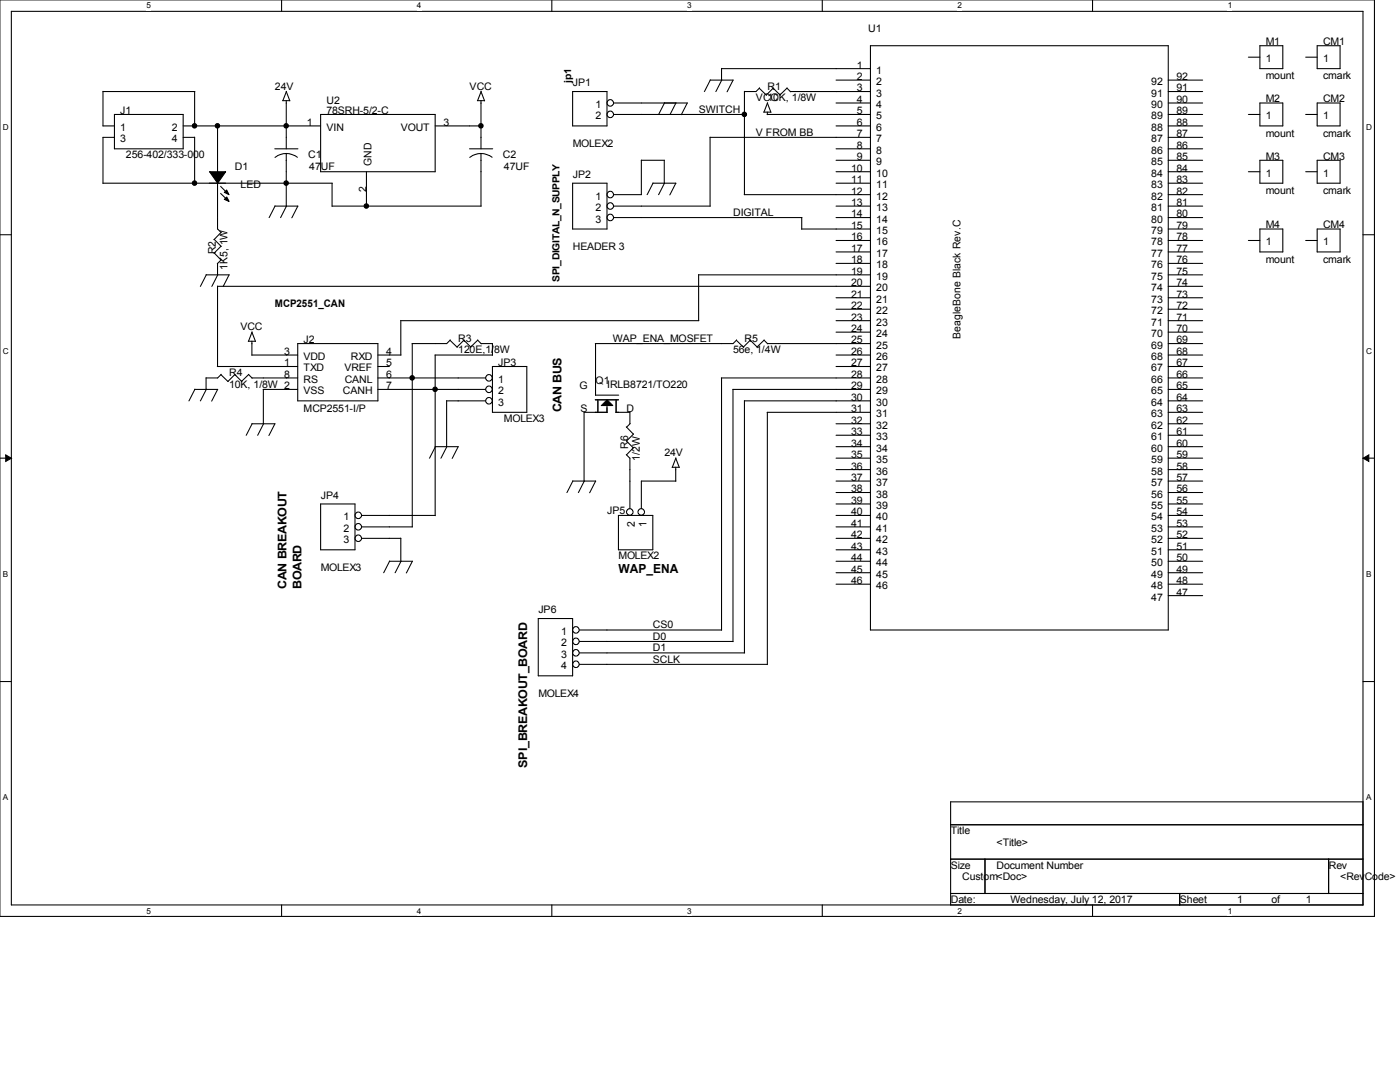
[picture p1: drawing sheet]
<svg xmlns="http://www.w3.org/2000/svg" width="279mm" height="216mm" viewBox="0 0 279 216" stroke-linecap="round" stroke-linejoin="round" font-family="sans-serif">
<path d="M-.1 -.1l274.5 .1-274.4 .1zM2.2 2.2h269.8l.1 .1-269.9 .1zM272 2.2h.1l-.1 178.5-.1-.1zM274.2 0h.2l-.1 183-.1-.1zM-.1 -.1l.2 .1-.1 183zM2.2 2.2h.2l-.1 178.5-.1-.1zM2.2 180.5h269.8l.1 .1-269.9 .1zM0 182.8h274.3l.1 .1-274.4 .1z" fill="#000"/>
<g fill="#fff">
<path d="M29.3 .3h.8v1.8h-.8z"/>
<path d="M29.3 180.8h.8v1.9h-.8z"/>
</g>
<path d="M56.1 0h.2l-.1 2.4-.1-.1zM56.2 180.5l.1 .1-.1 2.4-.1-.1z" fill="#000"/>
<g fill="#fff">
<path d="M83.2 .3h.9v1.8h-.9z"/>
<path d="M83.2 180.8h.9v1.9h-.9z"/>
</g>
<path d="M110 0h.2v2.4l-.2-.1zM110.1 180.5l.1 .1v2.4l-.2-.1z" fill="#000"/>
<g fill="#fff">
<path d="M137.1 .3h.9v1.8h-.9z"/>
<path d="M137.1 180.8h.9v1.9h-.9z"/>
</g>
<path d="M164 0h.2l-.1 2.4-.1-.1zM164.1 180.5l.1 .1-.1 2.4-.1-.1z" fill="#000"/>
<g fill="#fff">
<path d="M191.1 .3h.9v1.8h-.9z"/>
<path d="M191.1 180.8h.9v1.9h-.9z"/>
</g>
<path d="M217.9 0h.2v2.4l-.2-.1zM218 180.5l.1 .1v2.4l-.2-.1z" fill="#000"/>
<g fill="#fff">
<path d="M245 .3h.9v1.8h-.9z"/>
<path d="M245 180.8h.9v1.9h-.9z"/>
<path d="M.6 24.6h1.1v1.8h-1.1z"/>
<path d="M272.6 24.6h1.2v1.8h-1.2z"/>
<path d="M.6 69.1h1.1v1.9h-1.1z"/>
<path d="M272.6 69.1h1.2v1.9h-1.2z"/>
</g>
<path d="M0 46.7h2.3l.1 .2h-2.4zM271.9 46.8l2.4-.1 .1 .2h-2.4z" fill="#000"/>
<g fill="#fff">
<path d="M.6 113.7h1.1v1.8h-1.1z"/>
<path d="M272.6 113.7h1.1v1.8h-1.1z"/>
</g>
<path d="M0 91.3h2.3l.1 .1-2.4 .1zM271.9 91.4l2.4-.1 .1 .1-2.4 .1z" fill="#000"/>
<path d="M1.1 90.8l1.2 .6-1.2 .7zM272 91.4l1.2-.6v1.3z" fill="#000" stroke="#000" stroke-width=".2"/>
<g fill="#fff">
<path d="M.6 158.3h1.1v1.8h-1.1z"/>
<path d="M272.6 158.3h1.1v1.8h-1.1z"/>
</g>
<g fill="#000">
<path d="M20.4 18.2h18.5l.1 .1-18.5 .1zM38.8 18.2h.1v7.1l-.2-.1zM57 18.2h.2l.8 1.9-.1 .1zM95.9 18.2h.2l.7 1.9-.1 .1zM114.2 18.2h7v.1l-6.9 .1zM121.1 18.2h.1v7l-.2-.1zM141.7 15.9l.2 .1-1.4 2.4v-.2zM141.6 16l4.7-.1 .1 .1-4.7 .1zM144 15.9l.1 .1-1.3 2.4-.1-.2zM143.9 13.6h.2l-.1 2.5-.1-.1zM143.9 13.7l23-.1 .1 .1-23 .1zM146.2 15.9l.2 .1-1.3 2.4-.1-.1z"/>
<path d="M148.5 18.2h2.4l.1 .1-2.5 .1zM151.5 17.5h.2l-.1 .2-.8 .7-.1-.2zM151.5 17.5l1.6 1.5-.2 .1-1.4-1.4zM154.3 17.5h.1v.2l-1.5 1.4-.1-.2zM154.2 17.6l.2-.1 1.4 1.5-.1 .1zM155.5 18.9l1.6-1.5 .1 .1-1.5 1.6zM156.9 17.6l.2-.1 .8 .8-.2 .1zM157.6 18.2h2.4l.1 .1-2.4 .1zM159.9 18.2h7l.1 .1-7 .1zM166.8 13.7l6.9-.1 .1 .1-7 .1zM166.8 16l6.9-.1 .1 .1-7 .1zM166.8 18.2h6.9l.1 .1-7 .1z"/>
<path d="M173.6 9.1l59.6-.1 .1 .1-59.6 .1zM233.1 9l.2 .1-.1 116.7-.2-.1zM233.1 15.9h6.9l.1 .1-7 .1zM233.1 18.2h6.9l.1 .1-7 .1zM249 11.4l2.5-.1v.1l-2.4 .1zM251.3 9.1h.2v4.7l-.2-.1zM251.3 9.1l4.7-.1 .1 .1-4.7 .1zM251.4 13.6h4.6l.1 .1-4.7 .1zM256 9l.1 .1-.1 4.7-.1-.1zM260.5 11.4l2.4-.1 .1 .1-2.4 .1zM262.8 9.1h.2l-.1 4.7-.1-.1zM262.8 9.1l4.7-.1v.1l-4.7 .1z"/>
<path d="M262.8 13.6h4.7v.1l-4.7 .1zM267.4 9l.1 .1v4.7l-.2-.1zM20.4 18.2h.3l-.1 7-.2-.1zM20.4 25.1l2.5-.1v.1l-2.4 .1zM20.4 27.4l2.5-.1v.1l-2.4 .1zM20.4 36.5l18.5-.1 .1 .2-18.5 .1zM20.5 27.3l.2 .1-.1 9.3-.2-.1zM22.8 22.8h.1v7l-.2-.1zM22.7 22.8l13.9-.1 .1 .2h-13.9zM22.7 29.7l13.9-.1 .1 .1-13.9 .1zM36.5 22.7l.2 .1-.1 7-.2-.1zM38.8 27.3h.1v9.4l-.2-.1z"/>
<path d="M36.4 25.1l2.5-.1v.1l-2.4 .1zM36.4 27.4l2.5-.1v.1l-2.4 .1zM43.3 25.1h.2l-.1 4.7-.1-.1zM38.8 25h4.6l.1 .1-4.7 .1zM43.4 31.9l.1 .1-.1 2.4-.1-.1zM43.4 36.4l.1 .1-.1 4.8-.1-.1zM43.4 29.6l.1 .1-.1 2.4-.1-.1zM41.7 36.5l3.3-.1 .1 .2-3.4 .1zM43.9 37.2l.2-.1 1.5 1.6h-.2zM54.7 29.7l4.8-.1 .1 .1-4.8 .1zM57.1 18.2l.1-.1 .1 .1-.9 2-.1-.1zM57.1 31.9l.1 .1-.1 2.4-.1-.1z"/>
<path d="M57.1 25l.1 .1-.1 2.4-.1-.1zM57 25.1l7-.1 .1 .1-7 .1zM54.8 31.3a2.72 2.72 0 0 1 2.4-.7v.1l-1.8 .4-.5 .4h-.1zM43.3 25.1l13.8-.1 .1 .1-13.9 .1zM38.8 36.4h18.3l.1 .2-18.4 .1zM57 36.5l9.3-.1 .1 .2-9.3 .1zM57.1 20l.1 .1v.6l-.2-.1zM57.1 30.5l.1 .1v1.5l-.2-.1zM57.1 27.3l.1 .1v2.4l-.2-.1zM57.1 20.4l.1 .1v4.8l-.2-.1zM57.1 34.2h.1v2.5l-.2-.1zM57.1 36.4l.1 .1v4.8l-.2-.1z"/>
<path d="M56.3 20.1l1.5-.1 .1 .1-1.5 .1zM57 30.6a3 3 0 0 1 2.4 .8l-.1 .1-.5-.4v-.1v.2l-1.1-.5h-.6v-.2l.1 .2h-.2zM63.9 22.8h.2l-.1 11.6-.1-.1zM63.9 22.8l23-.1 .1 .2h-23zM66.3 36.4l.1 .1-.1 4.8-.1-.1zM63.9 34.2h23l.1 .1-23 .1zM86.8 22.7l.2 .1-.1 11.6-.2-.1zM93.6 29.7l4.7-.1 .1 .1-4.7 .1zM86.8 25.1l6.9-.1 .1 .1-7 .1zM93.6 25.1l2.5-.1v.1l-2.4 .1zM95.9 18.2l.2-.1v.1l-.8 2-.1-.1zM96 31.9l.1 .1-.1 2.4-.1-.1z"/>
<path d="M93.7 31.3a2.72 2.72 0 0 1 2.4-.7v.1l-1.8 .4-.5 .4h-.1zM96 20l.1 .1-.1 .6-.1-.1zM96 30.5l.1 .1-.1 1.5-.1-.1zM96 27.3l.1 .1-.1 2.4-.1-.1zM96 25l.1 .1-.1 2.5-.1-.1zM96 20.4l.1 .1-.1 4.8-.1-.1zM95.2 20.1l1.5-.1 .1 .1-1.6 .1zM95.8 30.6a3 3 0 0 1 2.5 .8l-.1 .1-.6-.4 .1-.1v.2l-1.1-.5h-.6v-.2l.1 .2h-.2zM114.2 18.2h.2l-.1 7-.1-.1zM114.2 36.5l7-.1v.2l-6.9 .1zM114.2 25.1l7-.1v.1l-6.9 .1zM121.1 36.4l.1 .1v9.3l-.2-.1z"/>
<path d="M127.9 31.9h.2l-.1 7h-.1zM122.5 20.4h5.5l.1 .2-5.6 .1zM122.5 22.7h5.5l.1 .2h-5.6zM122.5 38.7h5.5l.1 .2h-5.6zM127.9 20.5l7-.1 .1 .2-7 .1zM127.9 32l4.7-.1 .1 .1-4.7 .1zM130.3 36.4l.1 .2-1.3 2.3-.1-.1zM130.2 36.5l4.7-.1 .1 .2-4.7 .1zM132.5 20.4l.2 .2-1.3 2.3-.1-.1zM132.5 36.4l.2 .2-1.3 2.3-.1-.1zM132.5 20.5l4.7-.1 .1 .2-4.8 .1zM132.5 31.9l.2 .1-.1 4.7-.1-.1z"/>
<path d="M134.8 20.4l.2 .2-1.3 2.3-.1-.1zM134.8 36.4l.2 .2-1.4 2.4v-.1zM137.1 20.4l.1 .2-1.3 2.4-.1-.1zM141.6 27.4l25.3-.1 .1 .1-25.3 .1zM148.5 22.7l.2 .1-.1 16.1h-.1zM148.5 18.2h.2l-.1 4.7h-.1zM127.9 22.7h20.7l.1 .2h-20.8zM153.1 20.5l.1-.1 .1 .1-.9 2v-.1zM153.1 22.3l.1 .1v.6l-.2-.1zM153 20.5h.2l.8 1.9-.1 .1zM152.3 22.4l1.5-.1 .1 .1-1.5 .1zM166.8 20.5l6.9-.1 .1 .2-7 .1z"/>
<path d="M166.8 22.8l6.9-.1 .1 .2h-7zM166.8 25.1l6.9-.1 .1 .1-7 .1zM166.8 27.4l6.9-.1 .1 .1-7 .1zM166.8 29.7l6.9-.1 .1 .1-7 .1zM166.8 32l6.9-.1 .1 .1-7 .1zM166.8 34.2h6.9l.1 .1-7 .1zM166.8 36.5l6.9-.1 .1 .2-7 .1zM166.8 38.8l6.9-.1 .1 .2h-7zM148.5 38.7h18.4l.1 .2h-18.5zM153 22.8l13.9-.1 .1 .2h-13.9zM233.1 20.5l6.9-.1 .1 .2-7 .1zM233.1 22.8l6.9-.1 .1 .2h-7z"/>
<path d="M233.1 25.1l6.9-.1 .1 .1-7 .1zM233.1 27.3h6.9l.1 .1-7 .1zM233.1 29.6h6.9l.1 .1-7 .1zM233.1 31.9h6.9l.1 .1-7 .1zM233.1 34.2h6.9l.1 .1-7 .1zM233.1 36.5l6.9-.1 .1 .2-7 .1zM233.1 38.8l6.9-.1 .1 .2h-7zM249 22.8l2.5-.1v.2h-2.4zM249 34.2h2.5v.1l-2.4 .1zM251.3 20.5h.2v4.7l-.2-.1zM251.3 32h.2v4.7l-.2-.1zM251.3 20.5l4.7-.1 .1 .2-4.7 .1z"/>
<path d="M251.3 32l4.7-.1 .1 .1-4.7 .1zM251.4 25h4.6l.1 .1-4.7 .1zM251.4 36.4h4.6l.1 .2-4.7 .1zM256 20.4l.1 .1-.1 4.7-.1-.1zM256 31.9l.1 .1-.1 4.7-.1-.1zM260.5 22.8l2.4-.1 .1 .2h-2.4zM260.5 34.2h2.4l.1 .1-2.4 .1zM262.8 20.5h.2l-.1 4.7-.1-.1zM262.8 32h.2l-.1 4.7-.1-.1zM262.8 20.5l4.7-.1v.2l-4.7 .1zM262.8 32l4.7-.1v.1l-4.7 .1zM262.8 25h4.7v.1l-4.7 .1z"/>
<path d="M262.8 36.4h4.7v.2l-4.7 .1zM267.4 20.4l.1 .1v4.7l-.2-.1zM267.4 31.9l.1 .1v4.7l-.2-.1zM41.1 54.7l.2 .2-1.3 2.3-.1-.1zM41 54.8l4.8-.1v.2h-4.7zM43.4 54.7l.2 .2-1.4 2.3v-.1zM42.6 47.8l.2-.1 1.4 1.5-.1 .1zM42.6 50.5l.2-.1 1.4 1.5-.1 .1zM43.4 41l.1 .1-.1 2.4-.1-.1zM43.4 52.5h.1l-.1 2.4h-.1zM43.3 57.1l123.6-.1 .1 .2h-123.6zM43.3 45.7l.2-.1 .7 .8-.1 .1z"/>
<path d="M43.4 43.3l.1 .1-.1 2.4-.1-.1zM44 46.3l.2 .1-1.5 1.5-.1-.1zM42.6 50.5l1.5-1.5 .1 .1-1.4 1.5h-.1zM43.3 52.6l.8-.8 .1 .1-.7 .8zM43.9 38.6l.2-.1 1.5 1.5-.2 .1zM45.6 54.8l.2 .1-1.3 2.4-.1-.1zM54.8 41l.2 .1-1.3 2.4-.1-.1zM54.7 41.1l4.8-.1 .1 .1-4.8 .1zM57.1 41l.2 .1-1.3 2.4-.1-.1zM59.4 41.1l.1 .1-1.3 2.4-.1-.2zM66.2 41.1l7-.1 .1 .1-7 .1zM73.1 34.2h.1v7l-.2-.1z"/>
<path d="M73 41.1l23.1-.1v.1l-23 .1zM95.9 34.2h.2l-.1 7-.1-.1zM114.2 36.5h.2l-.1 9.3-.1-.1zM114.2 45.6h7v.1l-6.9 .1zM122.5 41h5.5l.1 .1-5.6 .1zM122.5 43.3h5.5l.1 .1-5.6 .1zM127.9 41.1l13.9-.1 .1 .1-13.9 .1zM127.9 43.4l32.2-.1v.1l-32.1 .1zM139.3 54.8l27.6-.1 .1 .2h-27.6zM141.6 27.3h.2l-.1 13.9-.1-.1zM159.9 45.7l7-.1 .1 .1-7 .1zM160 43.3l.1 .1-.1 2.4h-.1z"/>
<path d="M166.8 41.1l6.9-.1 .1 .1-7 .1zM166.8 43.4l6.9-.1 .1 .1-7 .1zM166.8 45.7l6.9-.1 .1 .1-7 .1zM166.8 48l6.9-.1 .1 .1-7 .1zM166.8 50.2h6.9l.1 .1-7 .1zM166.8 52.5h6.9l.1 .1-7 .1zM166.8 54.8l6.9-.1 .1 .2h-7zM166.8 57.1l6.9-.1 .1 .2h-7zM166.8 59.4l6.9-.1 .1 .1-7 .1zM233.1 41.1l6.9-.1 .1 .1-7 .1zM233.1 43.3h6.9l.1 .1-7 .1zM233.1 45.6h6.9l.1 .1-7 .1z"/>
<path d="M233.1 47.9h6.9l.1 .1-7 .1zM233.1 50.2h6.9l.1 .1-7 .1zM233.1 52.5h6.9l.1 .1-7 .1zM233.1 54.8l6.9-.1 .1 .2h-7zM233.1 57.1l6.9-.1 .1 .1-7 .1zM233.1 59.4l6.9-.1 .1 .1-7 .1zM249 48l2.5-.1v.1l-2.4 .1zM251.3 45.7h.2v4.7l-.2-.1zM251.3 45.7l4.7-.1 .1 .1-4.7 .1zM251.4 50.2h4.6l.1 .1-4.7 .1zM256 45.6l.1 .1-.1 4.7-.1-.1zM260.5 48l2.4-.1 .1 .1-2.4 .1z"/>
<path d="M262.8 45.7h.2l-.1 4.7-.1-.1zM262.8 45.7l4.7-.1v.1l-4.7 .1zM262.8 50.2h4.7v.1l-4.7 .1zM267.4 45.6l.1 .1v4.7l-.2-.1zM38.8 77.6l.2 .1-1.3 2.4-.1-.1zM38.7 77.7l4.8-.1 .1 .1-4.8 .1zM41.1 77.6l.2 .1-1.3 2.4-.1-.1zM41.1 75.3l.1 .1-.1 2.4-.1-.1zM41 75.4l2.4-.1 .1 .1-2.4 .1zM43.3 57l.2 .1-.1 16.1h-.1zM44.1 74.6l.1 .1v.1l-.8 .7-.1-.1zM43.3 77.6l.2 .2-1.3 2.3-.1-.1z"/>
<path d="M44 74.7l1.6 1.5h-.1l-1.5-1.4zM46.8 74.6l.2 .1-.1 .1-1.4 1.4-.1-.1zM46.7 74.7h.2l1.4 1.5h-.1zM48.1 76.1l1.5-1.5 .1 .1-1.4 1.5zM50.2 66.2l.1-.1 .1 .2-.8 1.9-.1-.1zM49.5 74.7h.2l.7 .8-.1 .1zM50.2 70.8l7-.1 .1 .2-7.1 .1zM50.2 68l.2 .1-.1 .6-.1-.1zM50.2 66.3h.2l.7 1.8-.1 .1zM50.2 68.5h.2l-.1 2.5-.1-.1zM49.4 68.1l1.6-.1 .1 .1-1.6 .1zM50.2 75.4l2.4-.1 .1 .1-2.5 .1z"/>
<path d="M52.5 75.4l4.7-.1 .1 .1-4.8 .1zM52.5 77.6l.2 .1-.1 7-.1-.1zM57 70.8l2.4-.1 .1 .2-2.4 .1zM57 73.1l2.4-.1 .1 .2h-2.4zM57 75.4l2.4-.1 .1 .1-2.4 .1zM57 77.7l2.4-.1 .1 .1-2.4 .1zM43.3 73.1l13.8-.1 .1 .2h-13.9zM52.5 77.6h4.6l.1 .1-4.7 .1zM59.3 68.5h16.1l.1 .1-16.1 .1zM75.4 68.5h.1l-.1 11.6-.1-.1zM75.3 70.8l2.4-.1 .1 .2-2.4 .1zM75.3 73.1l2.4-.1 .1 .2h-2.4z"/>
<path d="M75.3 75.4l2.4-.1 .1 .1-2.4 .1zM75.3 77.7l2.4-.1 .1 .1-2.4 .1zM77.6 75.4l4.7-.1 .1 .1-4.7 .1zM77.6 77.7l9.3-.1 .1 .1-9.3 .1zM77.6 70.8l2.5-.1v.2l-2.4 .1zM79.9 63.9h.2l-.1 7.1-.1-.1zM79.9 64l59.6-.1 .1 .1-59.6 .1zM82.2 75.4l9.3-.1 .1 .1-9.3 .1zM82.3 68.5h.1l-.1 7.1-.1-.1zM86.7 68.5h2.5v.1l-2.4 .1zM82.2 68.5h4.7l.1 .1-4.8 .1zM86.7 77.7l4.8-.1 .1 .1-4.8 .1z"/>
<path d="M86.8 70.7l.2 .1-.1 7.1-.2-.1zM86.8 77.6l.2 .1-.1 25.3-.2-.1zM89.8 67.8h.2l-.1 .1-.8 .8-.1-.2zM89 80l2.5-.1 .1 .1-2.5 .1zM89.7 67.8l1.7 1.5-.2 .1-1.5-1.4zM92.5 67.8h.2v.1l-1.5 1.4-.1-.1zM91.3 75.4l5.6-.1 .1 .1-5.6 .1zM91.3 77.7l5.6-.1 .1 .1-5.6 .1zM91.3 80l5.6-.1 .1 .1-5.6 .1zM92.5 67.9l.2-.1 1.4 1.5-.2 .1zM93.8 69.2l1.5-1.5 .2 .1-1.5 1.5zM95.2 67.9l.2-.1 .7 .8-.1 .1z"/>
<path d="M98.2 73.1l7-.1v.2h-6.9zM95.9 68.5h2.4l.1 .1-2.4 .1zM86.7 70.8l11.6-.1 .1 .2-11.6 .1zM98.3 68.5h.1l-.1 2.5-.1-.1zM105.1 73l.1 .1v9.3l-.2-.1zM118.7 78.8l4.8-.1 .1 .2-4.8 .1zM118.8 77.6l.2 .1-.1 1.3-.2-.1zM118.8 75.3l.2 .1-.1 2.4-.2-.1zM118.8 68.5h.2l-.1 7.1-.2-.1zM119.3 79.7l.1 .1-.1 2.6-.1-.1zM118.8 79.7h4.6l.1 .1-4.7 .1zM139.4 54.7l.1 .1-.1 9.3-.1-.1z"/>
<path d="M143.9 68.5h2.4l.1 .1-2.4 .1zM118.7 68.5h25.3l.1 .1-25.3 .1zM144 75.3l.1 .1-.1 50.5-.1-.1zM146.9 67.8h.2v.1l-.8 .8-.1-.2zM146.3 77.6l.1 .1-.1 50.4h-.1zM146.9 67.8l1.6 1.5-.2 .1-1.4-1.4zM149.7 67.8h.2l-.1 .1-1.5 1.4v-.1zM148.5 80l18.4-.1 .1 .1-18.5 .1zM149.6 67.9l.2-.1 1.4 1.5-.1 .1zM151 69.2l1.5-1.5 .1 .1-1.5 1.5zM152.4 67.9l.2-.1 .7 .8-.1 .1zM153 68.5h2.4l.1 .1-2.4 .1z"/>
<path d="M155.3 68.5h11.6l.1 .1-11.6 .1zM166.8 61.7l6.9-.1 .1 .1-7 .1zM166.8 64l6.9-.1 .1 .1-7 .1zM166.8 66.3l6.9-.1 .1 .1-7 .1zM166.8 68.5h6.9l.1 .1-7 .1zM166.8 70.8l6.9-.1 .1 .2-7 .1zM166.8 73.1l6.9-.1 .1 .2h-7zM166.8 75.4l6.9-.1 .1 .1-7 .1zM166.8 77.7l6.9-.1 .1 .1-7 .1zM166.8 80l6.9-.1 .1 .1-7 .1zM143.9 75.4l23-.1 .1 .1-23.1 .1zM146.2 77.6h20.7l.1 .1-20.8 .1z"/>
<path d="M233.1 61.6h6.9l.1 .1-7 .1zM233.1 63.9h6.9l.1 .1-7 .1zM233.1 66.2h6.9l.1 .1-7 .1zM233.1 68.5h6.9l.1 .1-7 .1zM233.1 70.8l6.9-.1 .1 .2-7 .1zM233.1 73.1l6.9-.1 .1 .2h-7zM233.1 75.4l6.9-.1 .1 .1-7 .1zM233.1 77.6h6.9l.1 .1-7 .1zM50.2 84.5l.2 .1-1.3 2.4-.1-.2zM50.2 84.5h4.7l.1 .1-4.8 .1zM52.5 84.5l.2 .1-1.3 2.4-.1-.2zM54.8 84.5l.1 .1-1.3 2.4v-.1z"/>
<path d="M59.3 68.5h.2l-.1 11.6-.1-.1zM59.3 80l16.1-.1 .1 .1-16.1 .1zM86.8 89l.2 .2-1.3 2.3-.1-.1zM86.7 89.1l4.8-.1 .1 .2h-4.8zM89.1 89l.2 .2-1.3 2.3-.1-.1zM89.1 79.9h.1v9.3h-.2zM91.4 89.1l.1 .1-1.3 2.4-.1-.2zM98.2 73.1h.2l-.1 9.3-.1-.1zM98.2 82.2h7v.1l-6.9 .1zM114.3 95.9l.1 .1-1.3 2.4-.1-.1zM114.2 96l4.7-.1 .1 .1-4.7 .1zM116.5 95.9l.2 .1-1.3 2.4-.1-.1z"/>
<path d="M116.5 82.3l2.4-.1 .1 .1-2.5 .1zM116.5 82.2l.2 .1-.1 13.8h-.1zM118.8 95.9l.2 .2-1.4 2.3v-.1zM119.3 79.9l.1 .1-.1 2.2-.1-.1zM118.7 82.2h2.5v.1l-2.4 .1zM121.1 81.2l.1 .1v1.1l-.2-.1zM121.1 80.8l.1 .1v1.5l-.2-.1zM122.9 79.9h.2l-.1 2.5-.1-.1zM122.9 79.7h.2l-.1 2.7-.1-.1zM122.8 82.3l.6-.1 .1 .1-.6 .1zM126.4 89.2l.1 .2-1.5 1.4-.1-.1zM126.4 86.5l.1 .1v.1l-1.5 1.4-.1-.1z"/>
<path d="M125.7 84.5h.2l-.1 .1-.8 .7-.1-.1zM125.7 91.3l.1 .1-.1 2.4-.1-.1zM124.9 90.7l.1-.1 .8 .8-.2 .1zM123.3 82.3l2.4-.1 .1 .1-2.4 .1zM125.7 82.2l.1 .1-.1 2.4-.1-.1zM125.7 95.9l.1 .1-.1 5.6-.1-.1zM125.7 93.6l.1 .1-.1 2.4h-.1zM124.9 87.9l.1-.1 1.5 1.6-.2 .1zM124.9 85.2l.2-.1 1.4 1.6h-.1zM127.9 96l7-.1 .1 .1-7 .1zM128 95.9l.1 .1-.1 5.6-.1-.1zM134.8 91.4l.1-.1 .1 .1-.8 1.9-.1-.1z"/>
<path d="M134.8 93.1l.2 .1-.1 .7-.2-.1zM134.7 91.4h.3l.7 1.9-.1 .1zM134.8 93.6l.2 .1-.1 2.4h-.2zM134 93.2l1.6-.1v.2h-1.5zM153.1 82.2l.1 .1v50.4l-.2-.1zM166.8 82.3l6.9-.1 .1 .1-7 .1zM166.8 84.5h6.9l.1 .1-7 .1zM166.8 86.8l6.9-.1 .1 .2-7 .1zM166.8 89.1l6.9-.1 .1 .2h-7zM166.8 91.4l6.9-.1 .1 .1-7 .1zM166.8 93.7l6.9-.1 .1 .1-7 .1zM166.8 96l6.9-.1 .1 .1-7 .1z"/>
<path d="M166.8 98.3l6.9-.1 .1 .1-7 .1zM153 82.2h13.9l.1 .1-13.9 .1zM233.1 79.9h6.9l.1 .1-7 .1zM233.1 82.2h6.9l.1 .1-7 .1zM233.1 84.5h6.9l.1 .1-7 .1zM233.1 86.8l6.9-.1 .1 .2-7 .1zM233.1 89.1l6.9-.1 .1 .2h-7zM233.1 91.4l6.9-.1 .1 .1-7 .1zM233.1 93.6h6.9l.1 .1-7 .1zM233.1 95.9h6.9l.1 .1-7 .1zM233.1 98.2h6.9l.1 .1-7 .1zM63.9 100.5h.2l-.1 9.3-.1-.1z"/>
<path d="M63.9 100.5h7l.1 .1-7 .1zM63.9 109.6h7l.1 .1-7 .1zM70.8 100.5h.2l-.1 9.3-.2-.1zM77.7 111.9l.2 .1-1.4 2.4v-.1zM77.6 112l4.7-.1 .1 .1-4.7 .1zM72.2 102.7h5.5l.1 .2-5.6 .1zM72.2 105h5.5l.1 .2h-5.6zM72.2 107.3h5.5l.1 .1-5.6 .1zM77.6 105.1l4.7-.1 .1 .2h-4.7zM80 111.9l.1 .1-1.3 2.4-.1-.1zM79.9 107.4h.2l-.1 4.7-.1-.1zM77.6 107.4l2.4-.1 .1 .1-2.5 .1z"/>
<path d="M82.2 75.4h.2l-.1 29.8h-.1zM82.2 111.9l.2 .2-1.3 2.3-.1-.1zM77.6 102.8l9.3-.1 .1 .2-9.4 .1zM123.4 102.8h.1l-.1 7-.1-.1zM123.3 102.8l7-.1 .1 .2-7 .1zM123.4 109.6h6.9l.1 .1-7 .1zM130.3 102.7l.1 .1-.1 7-.1-.1zM166.8 100.5h6.9l.1 .1-7 .1zM166.8 102.8l6.9-.1 .1 .2-7 .1zM166.8 105.1l6.9-.1 .1 .2h-7zM166.8 107.4l6.9-.1 .1 .1-7 .1zM166.8 109.7l6.9-.1 .1 .1-7 .1z"/>
<path d="M166.8 112l6.9-.1 .1 .1-7 .1zM166.8 114.3l6.9-.1 .1 .1-7 .1zM166.8 116.5h6.9l.1 .1-7 .1zM233.1 100.5h6.9l.1 .1-7 .1zM233.1 102.8l6.9-.1 .1 .2-7 .1zM233.1 105.1l6.9-.1 .1 .2h-7zM233.1 107.4l6.9-.1 .1 .1-7 .1zM233.1 109.6h6.9l.1 .1-7 .1zM233.1 111.9h6.9l.1 .1-7 .1zM233.1 114.2h6.9l.1 .1-7 .1zM233.1 116.5h6.9l.1 .1-7 .1zM233.1 118.8l6.9-.1 .1 .2-7 .1z"/>
<path d="M0 135.9h2.3l.1 .1-2.4 .1zM107.3 123.4h.2l-.1 11.6-.1-.1zM107.3 123.4l7-.1 .1 .1-7 .1zM107.4 134.8l6.9-.1 .1 .2-7 .1zM114.3 123.3l.1 .1-.1 11.6-.1-.1zM115.6 125.6h5.6v.1l-5.6 .1zM115.6 127.9h5.6v.1l-5.6 .1zM115.6 130.2h5.6v.1l-5.6 .1zM115.6 132.5h5.6v.1l-5.6 .1zM121 130.3l27.6-.1 .1 .1-27.6 .1zM121 125.6h23l.1 .1-23 .1zM121 128l25.3-.1 .1 .1-25.3 .1z"/>
<path d="M148.5 79.9h.2l-.1 50.5-.1-.1zM121 132.5h32.2v.1l-32.1 .1zM173.6 9.1h.2l-.1 116.7-.1-.1zM173.7 125.6h59.5l.1 .1-59.6 .1zM271.9 136l2.4-.1 .1 .1-2.4 .1zM189.6 160l82.4-.1 .1 .1-82.4 .1zM189.6 160h.2l-.1 4.7-.1-.1zM189.7 164.5h.1l-.1 7-.1-.1zM189.7 171.4h.1l-.1 7-.1-.1zM189.6 164.5h82.4l.1 .1-82.4 .1zM189.6 171.4l7-.1 .1 .1-7 .1zM189.6 178.3l45.9-.1v.1l-45.8 .1z"/>
<path d="M196.5 171.4h.2l-.1 7-.1-.1zM189.7 178.2h6.9l.1 .1-7 .1zM196.5 171.4l68.7-.1 .1 .1-68.7 .1zM196.6 171.3l.1 .1-.1 7-.1-.1zM235.3 178.3l36.7-.1 .1 .1-36.7 .1zM235.4 178.2l.1 .1v2.4l-.2-.1zM265.1 171.4h.2l-.1 7-.2-.1zM196.6 178.2h68.6l.1 .1-68.7 .1zM265 171.4l7-.1 .1 .1-7 .1zM265.1 171.3l.2 .1-.1 7-.2-.1zM189.7 164.5h82.3l.1 .1-82.4 .1zM189.7 171.4l82.3-.1 .1 .1-82.4 .1z"/>
<path d="M265.1 178.2h6.9l.1 .1-7 .1zM272 159.9l.1 .1-.1 4.7-.1-.1zM272 164.5h.1l-.1 7-.1-.1zM272 171.3l.1 .1-.1 7-.1-.1zM272 178.2l.1 .1-.1 2.4-.1-.1zM189.7 178.2l.1 .1-.1 2.4-.1-.1zM189.6 180.6l45.9-.1v.1l-45.8 .1zM235.4 180.5h36.6l.1 .1-36.7 .1z"/>
<path d="M38.3 25.1a.55 .55 0 0 0 1.1 0 .55 .55 0 0 0-1.1 0zM38.4 24.9l.3-.2v.1h.3v-.1l.2 .2h-.1v.4h.1l-.2 .2v-.1h-.3v.1l-.3-.2h.1v-.4z"/>
<path d="M38.3 36.5a.55 .55 0 0 0 1.1 0 .55 .55 0 0 0-1.1 0zM38.4 36.4l.3-.3v.1h.3v-.1l.2 .3h-.1v.3h.1l-.2 .3v-.2h-.3v.2l-.3-.3h.1v-.3z"/>
<path d="M41.9 34.2l-.1 .2 3.2-.1v-.1l-1.7 2.3 .1 .1 .1-.1zM41.7 34.2l1.7 2.5 1.7-2.4-.1-.1z"/>
<path d="M42.9 25.1a.55 .55 0 0 0 1 0 .55 .55 0 0 0-1 0zM43 24.9l.2-.2v.1h.4v-.1l.2 .2h-.1v.4h.1l-.2 .2v-.1h-.4v.1l-.2-.2h.1v-.4z"/>
<path d="M45.1 37.9l.5 1h.1v-.2l-.9-.4v.2l.5-.5zM45.2 37.8l-.5 .6 1 .5 .1-.1-.5-.9z"/>
<path d="M56.6 25.1a.55 .55 0 0 0 1.1 0 .55 .55 0 0 0-1.1 0zM56.7 24.9l.2-.2v.1h.4v-.1l.2 .2h-.1v.4h.1l-.2 .2v-.1h-.4v.1l-.2-.2h.1v-.4z"/>
<path d="M56.6 36.5a.55 .55 0 0 0 1.1 0 .55 .55 0 0 0-1.1 0zM56.7 36.4l.2-.3v.1h.4v-.1l.2 .3h-.1v.3h.1l-.2 .3v-.2h-.4v.2l-.2-.3h.1v-.3z"/>
<path d="M95.4 25.1a.55 .55 0 0 0 1.1 0 .55 .55 0 0 0-1.1 0zM95.5 24.9l.3-.2v.1h.4l-.1-.1 .3 .2h-.1v.4h.1l-.3 .2 .1-.1h-.4v.1l-.3-.2h.2v-.4z"/>
<path d="M121 20.5a.8 .8 0 0 0 1.6 0 .8 .8 0 0 0-1.6 0zM121.3 20.1l.1 .1 .1-.3 .8 .2v.3l.1-.1-.1 .7-.1-.1-.2 .2-.7-.1 .1-.1-.2-.1z"/>
<path d="M121 22.8a.8 .8 0 0 0 1.6 0 .8 .8 0 0 0-1.6 0zM121.3 22.4h.1l.1-.2 .8 .2v.2h.1l-.1 .7-.1-.1-.2 .2-.7-.1 .1-.1-.2-.1z"/>
<path d="M121 38.8a.8 .8 0 0 0 1.6 0 .8 .8 0 0 0-1.6 0zM121.3 38.4h.1l.1-.2 .8 .2v.3l.1-.1-.1 .7-.1-.1-.2 .2-.7-.1 .1-.1-.2-.1z"/>
<path d="M148 22.8a.55 .55 0 0 0 1.1 0 .55 .55 0 0 0-1.1 0zM148.1 22.6l.3-.2v.1h.4l-.1-.1 .3 .2h-.2v.4h.2l-.3 .2 .1-.1h-.4v.1l-.3-.2h.2v-.4z"/>
<path d="M44.8 39.7v.2l.5-.6 .4 .9v-.1zM45.2 39.2l-.5 .6 1 .5 .1-.2-.5-.9z"/>
<path d="M72.6 41.1a.55 .55 0 0 0 1.1 0 .55 .55 0 0 0-1.1 0zM72.7 40.9l.2-.2v.1h.4v-.1l.2 .2h-.1v.4h.1l-.2 .2v-.1h-.4v.1l-.2-.2h.1v-.4z"/>
<path d="M121 41.1a.8 .8 0 0 0 1.6 0 .8 .8 0 0 0-1.6 0zM121.3 40.6l.1 .1 .1-.2 .8 .1v.3h.1l-.1 .7-.1-.1-.2 .2-.7-.1 .1-.1-.2-.1z"/>
<path d="M121 43.4a.8 .8 0 0 0 1.6 0 .8 .8 0 0 0-1.6 0zM121.3 42.9l.1 .1 .1-.2 .8 .1v.3l.1-.1-.1 .8-.1-.1-.2 .2-.7-.1 .1-.1-.2-.2z"/>
<path d="M81.7 75.4a.55 .55 0 0 0 1.1 0 .55 .55 0 0 0-1.1 0zM81.8 75.2l.3-.2v.1h.4l-.1-.1 .3 .2h-.1v.4h.1l-.3 .2 .1-.1h-.4v.1l-.3-.2h.2v-.4z"/>
<path d="M86.3 77.7a.55 .55 0 0 0 1.1 0 .55 .55 0 0 0-1.1 0zM86.4 77.5l.3-.2v.1h.3v-.1l.2 .2h-.1v.4h.1l-.2 .2v-.1h-.3v.1l-.3-.2h.1v-.4z"/>
<path d="M96.8 75.4a.76 .76 0 0 0 1.5 0 .76 .76 0 0 0-1.5 0zM97.1 74.9l.1 .1 .1-.2 .7 .1 .1 .3 .1-.1-.2 .8v-.1l-.2 .2-.7-.1 .1-.1-.2-.2z"/>
<path d="M96.8 77.7a.76 .76 0 0 0 1.5 0 .76 .76 0 0 0-1.5 0zM97.1 77.2l.1 .1 .1-.2 .7 .1 .1 .3 .1-.1-.2 .7-.2 .2-.7-.2h.1l-.2-.2z"/>
<path d="M96.8 80a.76 .76 0 0 0 1.5 0 .76 .76 0 0 0-1.5 0zM97.1 79.5l.1 .1 .1-.2 .7 .1 .1 .3 .1-.1-.2 .7v-.1l-.2 .3-.7-.2 .1-.1-.2-.1z"/>
<path d="M120 80.8l.1 .2 1.1-1.2 1.1 1.1v-.1zM119.9 80.9l.1 .1 2.4-.1-1.2-1.2z"/>
<path d="M70.7 102.8a.8 .8 0 0 0 1.6 0 .8 .8 0 0 0-1.6 0zM71 102.4h.1l.1-.2 .8 .2v.3l.1-.1-.1 .7-.1-.1-.1 .2-.8-.1 .1-.1-.2-.1z"/>
<path d="M70.7 105.1a.8 .8 0 0 0 1.6 0 .8 .8 0 0 0-1.6 0zM71 104.6l.1 .1 .1-.2 .8 .1v.3h.1l-.1 .7-.1-.1-.1 .2-.8-.1 .1-.1-.2-.1z"/>
<path d="M70.7 107.4a.8 .8 0 0 0 1.6 0 .8 .8 0 0 0-1.6 0zM71 106.9l.1 .1 .1-.2 .8 .1v.3l.1-.1-.1 .8-.1-.1-.1 .2-.8-.1 .1-.1-.2-.1z"/>
<path d="M124.9 102.2a.8 .8 0 0 0 1.6 0 .8 .8 0 0 0-1.6 0zM125.2 101.7l.1 .1 .1-.2 .8 .1v.3l.1-.1-.1 .7-.1-.1-.2 .2-.7-.1 .1-.1-.2-.1z"/>
<path d="M127.2 102.2a.76 .76 0 0 0 1.5 0 .76 .76 0 0 0-1.5 0zM127.5 101.7l.1 .1 .1-.2 .7 .1 .1 .3 .1-.1-.2 .7v-.1l-.2 .2-.7-.1 .1-.1-.2-.1z"/>
<path d="M114.2 125.7a.76 .76 0 0 0 1.5 0 .76 .76 0 0 0-1.5 0zM114.5 125.2l.1 .1 .1-.2 .7 .1v.3l.1-.1-.1 .8-.1-.1-.1 .2-.7-.1 .1-.1-.3-.2z"/>
<path d="M114.2 128a.76 .76 0 0 0 1.5 0 .76 .76 0 0 0-1.5 0zM114.5 127.5l.1 .1 .1-.2 .7 .1v.3l.1-.1-.1 .7h-.1l-.1 .2-.7-.2h.1l-.3-.2z"/>
<path d="M114.2 130.3a.76 .76 0 0 0 1.5 0 .76 .76 0 0 0-1.5 0zM114.5 129.8l.1 .1 .1-.2 .7 .1v.3l.1-.1-.1 .7-.1-.1-.1 .3-.7-.2 .1-.1-.3-.1z"/>
<path d="M114.2 132.6a.76 .76 0 0 0 1.5 0 .76 .76 0 0 0-1.5 0zM114.5 132.1l.1 .1 .1-.2 .7 .1v.3l.1-.1-.1 .7-.1-.1-.1 .2-.7-.1 .1-.1-.3-.1z"/>
</g>
<g fill="#000">
<path d="M121.2 79.8l1.1 1.1h-2.3z"/>
<path d="M41.8 34.3h3.2l-1.6 2.3z" fill-rule="evenodd"/>
<path d="M45.3 39.3l.4 .9-.9-.4z" fill-rule="evenodd"/>
<path d="M45.3 37.9l.4 1-.9-.5z" fill-rule="evenodd"/>
<circle cx="38.8" cy="25.1" r=".45"/>
<circle cx="38.8" cy="36.5" r=".45"/>
<circle cx="43.4" cy="25.1" r=".45"/>
<circle cx="57.1" cy="36.5" r=".45"/>
<circle cx="57.1" cy="25.1" r=".45"/>
<circle cx="96" cy="25.1" r=".45"/>
<circle cx="148.6" cy="22.8" r=".45"/>
<circle cx="73.1" cy="41.1" r=".45"/>
<circle cx="82.3" cy="75.4" r=".45"/>
<circle cx="86.8" cy="77.7" r=".45"/>
</g>
<text font-size="2.5" x="123.4" y="114.3">WAP_ENA</text>
<g font-size="2.4">
<text x="112.1" y="82.3" transform="rotate(-90 112.1 82.3)">CAN BUS</text>
<text x="57.2" y="117.5" transform="rotate(-90 57.2 117.5)">CAN BREAKOUT</text>
<text x="60.2" y="117.5" transform="rotate(-90 60.2 117.5)">BOARD</text>
<text x="105.2" y="153.2" transform="rotate(-90 105.2 153.2)">SPI_BREAKOUT_BOARD</text>
</g>
<g font-size="2.1">
<text x="173.3" y="6.5">U1</text>
<text x="252.6" y="9">M1</text>
<text x="264" y="9">CM1</text>
<text x="54.9" y="17.9">24V</text>
<text x="93.7" y="17.9">VCC</text>
<text x="114.3" y="17.2">JP1</text>
<text x="153.2" y="17.9">R1</text>
<text x="171" y="13.7">1</text>
<text x="171" y="16">2</text>
<text x="174.9" y="14.7">1</text>
<text x="174.9" y="17">2</text>
<text x="229.7" y="17">92</text>
<text x="234.8" y="16">92</text>
<text x="252.6" y="15.8">mount</text>
<text x="252.6" y="12.4">1</text>
<text x="264" y="15.8">cmark</text>
<text x="264" y="12.4">1</text>
<text x="24" y="22.7">J1</text>
<text x="65.2" y="20.7">U2</text>
<text x="65.2" y="22.7">78SRH-5/2-C</text>
<text x="118.9" y="21.5">1</text>
<text x="118.9" y="23.8">2</text>
<text x="139.4" y="22.5">SWITCH</text>
<text x="150.9" y="20.2">VCC</text>
<text x="153.2" y="20.2">10K, 1/8W</text>
<text x="171" y="18.2">3</text>
<text x="171" y="20.5">4</text>
<text x="171" y="22.8">5</text>
<text x="174.9" y="19.3">3</text>
<text x="174.9" y="21.5">4</text>
<text x="174.9" y="23.8">5</text>
<text x="229.7" y="19.3">91</text>
<text x="229.7" y="21.5">90</text>
<text x="229.7" y="23.8">89</text>
<text x="234.8" y="18.2">91</text>
<text x="234.8" y="20.5">90</text>
<text x="234.8" y="22.8">89</text>
<text x="252.6" y="20.4">M2</text>
<text x="252.6" y="23.8">1</text>
<text x="264" y="20.4">CM2</text>
<text x="264" y="23.8">1</text>
<text x="24" y="26.1">1</text>
<text x="24" y="28.4">3</text>
<text x="34.3" y="26.1">2</text>
<text x="34.3" y="28.4">4</text>
<text x="61.3" y="25.1">1</text>
<text x="65.2" y="26.1">VIN</text>
<text x="80" y="26.1">VOUT</text>
<text x="88.5" y="25.1">3</text>
<text x="114.3" y="29.3">MOLEX2</text>
<text x="150.9" y="27.1">V FROM BB</text>
<text x="171" y="25.1">6</text>
<text x="171" y="27.4">7</text>
<text x="171" y="29.7">8</text>
<text x="174.9" y="26.1">6</text>
<text x="174.9" y="28.4">7</text>
<text x="229.7" y="26.1">88</text>
<text x="229.7" y="28.4">87</text>
<text x="234.8" y="25.1">88</text>
<text x="234.8" y="27.4">87</text>
<text x="234.8" y="29.7">86</text>
<text x="252.6" y="27.3">mount</text>
<text x="264" y="27.3">cmark</text>
<text x="25.1" y="31.6">256-402/333-000</text>
<text x="46.9" y="33.9">D1</text>
<text x="61.5" y="31.6">C1</text>
<text x="61.7" y="33.9">47UF</text>
<text x="74.1" y="33.1" transform="rotate(-90 74.1 33.1)">GND</text>
<text x="100.4" y="31.6">C2</text>
<text x="100.6" y="33.9">47UF</text>
<text x="114.3" y="35.5">JP2</text>
<text x="169.8" y="34.2">10</text>
<text x="171" y="32">9</text>
<text x="174.9" y="30.7">8</text>
<text x="174.9" y="33">9</text>
<text x="174.9" y="35.3">10</text>
<text x="229.7" y="30.7">86</text>
<text x="229.7" y="33">85</text>
<text x="229.7" y="35.3">84</text>
<text x="234.8" y="32">85</text>
<text x="234.8" y="34.2">84</text>
<text x="252.6" y="31.8">M3</text>
<text x="252.6" y="35.3">1</text>
<text x="264" y="31.8">CM3</text>
<text x="264" y="35.3">1</text>
<text x="48" y="37.5">LED</text>
<text x="73.1" y="38.4" transform="rotate(-90 73.1 38.4)">2</text>
<text x="118.9" y="39.8">1</text>
<text x="169.8" y="36.5">11</text>
<text x="169.8" y="38.8">12</text>
<text x="169.8" y="41.1">13</text>
<text x="174.9" y="37.5">11</text>
<text x="174.9" y="39.8">12</text>
<text x="229.7" y="37.5">83</text>
<text x="229.7" y="39.8">82</text>
<text x="234.8" y="36.5">83</text>
<text x="234.8" y="38.8">82</text>
<text x="234.8" y="41.1">81</text>
<text x="252.6" y="38.7">mount</text>
<text x="264" y="38.7">cmark</text>
<text x="118.9" y="42.1">2</text>
<text x="118.9" y="44.4">3</text>
<text x="146.3" y="43.1">DIGITAL</text>
<text x="169.8" y="43.4">14</text>
<text x="169.8" y="45.7">15</text>
<text x="169.8" y="48">16</text>
<text x="174.9" y="42.1">13</text>
<text x="174.9" y="44.4">14</text>
<text x="174.9" y="46.7">15</text>
<text x="229.7" y="42.1">81</text>
<text x="229.7" y="44.4">80</text>
<text x="229.7" y="46.7">79</text>
<text x="234.8" y="43.4">80</text>
<text x="234.8" y="45.7">79</text>
<text x="234.8" y="48">78</text>
<text x="252.6" y="45.6">M4</text>
<text x="264" y="45.6">CM4</text>
<text x="43.1" y="50.8" transform="rotate(-90 43.1 50.8)">R2</text>
<text x="45.4" y="53.9" transform="rotate(-90 45.4 53.9)">1K5, 1W</text>
<text x="114.3" y="49.9">HEADER 3</text>
<text x="169.8" y="50.2">17</text>
<text x="169.8" y="52.5">18</text>
<text x="174.9" y="49">16</text>
<text x="174.9" y="51.3">17</text>
<text x="174.9" y="53.6">18</text>
<text x="229.7" y="49">78</text>
<text x="229.7" y="51.3">77</text>
<text x="229.7" y="53.6">76</text>
<text x="234.8" y="50.2">77</text>
<text x="234.8" y="52.5">76</text>
<text x="252.6" y="52.4">mount</text>
<text x="252.6" y="49">1</text>
<text x="264" y="52.4">cmark</text>
<text x="264" y="49">1</text>
<text x="169.8" y="54.8">19</text>
<text x="169.8" y="57.1">20</text>
<text x="169.8" y="59.4">21</text>
<text x="174.9" y="55.8">19</text>
<text x="174.9" y="58.1">20</text>
<text x="229.7" y="55.8">75</text>
<text x="229.7" y="58.1">74</text>
<text x="234.8" y="54.8">75</text>
<text x="234.8" y="57.1">74</text>
<text x="234.8" y="59.4">73</text>
<text x="48" y="65.9">VCC</text>
<text x="54.9" y="61.3">MCP2551_CAN</text>
<text x="169.8" y="61.7">22</text>
<text x="169.8" y="64">23</text>
<text x="174.9" y="60.4">21</text>
<text x="174.9" y="62.7">22</text>
<text x="174.9" y="65">23</text>
<text x="229.7" y="60.4">73</text>
<text x="229.7" y="62.7">72</text>
<text x="229.7" y="65">71</text>
<text x="234.8" y="61.7">72</text>
<text x="234.8" y="64">71</text>
<text x="56.7" y="70.8">3</text>
<text x="60.6" y="68.4">J2</text>
<text x="60.6" y="71.8">VDD</text>
<text x="70" y="71.8">RXD</text>
<text x="77" y="70.8">4</text>
<text x="91.4" y="68.2">R3</text>
<text x="91.4" y="70.5">120E,1/8W</text>
<text x="122.3" y="68.2">WAP_ENA_MOSFET</text>
<text x="146.3" y="70.5">56e, 1/4W</text>
<text x="148.6" y="68.2">R5</text>
<text x="169.8" y="66.3">24</text>
<text x="169.8" y="68.5">25</text>
<text x="169.8" y="70.8">26</text>
<text x="174.9" y="67.3">24</text>
<text x="174.9" y="69.6">25</text>
<text x="174.9" y="71.8">26</text>
<text x="191.7" y="67.6" transform="rotate(-90 191.7 67.6)">BeagleBone Black Rev.C</text>
<text x="229.7" y="67.3">70</text>
<text x="229.7" y="69.6">69</text>
<text x="229.7" y="71.8">68</text>
<text x="234.8" y="66.3">70</text>
<text x="234.8" y="68.5">69</text>
<text x="234.8" y="70.8">68</text>
<text x="45.7" y="75.1">R4</text>
<text x="45.7" y="77.3">10K, 1/8W 2</text>
<text x="56.7" y="73.1">1</text>
<text x="56.7" y="75.4">8</text>
<text x="60.6" y="74.1">TXD</text>
<text x="60.6" y="76.4">RS</text>
<text x="68.7" y="74.1">VREF</text>
<text x="68.8" y="76.4">CANL</text>
<text x="77" y="73.1">5</text>
<text x="77" y="75.4">6</text>
<text x="77" y="77.7">7</text>
<text x="99.4" y="73">JP3</text>
<text x="99.4" y="76.4">1</text>
<text x="115.7" y="77.7">G</text>
<text x="118.9" y="76.7">Q1</text>
<text x="121.2" y="77.3">IRLB8721/TO220</text>
<text x="169.8" y="73.1">27</text>
<text x="169.8" y="75.4">28</text>
<text x="169.8" y="77.7">29</text>
<text x="174.9" y="74.1">27</text>
<text x="174.9" y="76.4">28</text>
<text x="229.7" y="74.1">67</text>
<text x="229.7" y="76.4">66</text>
<text x="234.8" y="73.1">67</text>
<text x="234.8" y="75.4">66</text>
<text x="234.8" y="77.7">65</text>
<text x="60.6" y="82.1">MCP2551-I/P</text>
<text x="60.6" y="78.7">VSS</text>
<text x="68.5" y="78.7">CANH</text>
<text x="99.4" y="78.7">2</text>
<text x="99.4" y="81">3</text>
<text x="115.9" y="82.3">S</text>
<text x="125.1" y="82.3">D</text>
<text x="169.8" y="80">30</text>
<text x="169.8" y="82.3">31</text>
<text x="174.9" y="78.7">29</text>
<text x="174.9" y="81">30</text>
<text x="174.9" y="83.3">31</text>
<text x="229.7" y="78.7">65</text>
<text x="229.7" y="81">64</text>
<text x="229.7" y="83.3">63</text>
<text x="234.8" y="80">64</text>
<text x="234.8" y="82.3">63</text>
<text x="100.6" y="84.2">MOLEX3</text>
<text x="125.4" y="89.6" transform="rotate(-90 125.4 89.6)">R6</text>
<text x="169.8" y="84.5">32</text>
<text x="169.8" y="86.8">33</text>
<text x="169.8" y="89.1">34</text>
<text x="174.9" y="85.6">32</text>
<text x="174.9" y="87.8">33</text>
<text x="229.7" y="85.6">62</text>
<text x="229.7" y="87.8">61</text>
<text x="234.8" y="84.5">62</text>
<text x="234.8" y="86.8">61</text>
<text x="234.8" y="89.1">60</text>
<text x="127.7" y="91.9" transform="rotate(-90 127.7 91.9)">1/2W</text>
<text x="132.6" y="91.1">24V</text>
<text x="169.8" y="91.4">35</text>
<text x="169.8" y="93.7">36</text>
<text x="169.8" y="96">37</text>
<text x="174.9" y="90.1">34</text>
<text x="174.9" y="92.4">35</text>
<text x="174.9" y="94.7">36</text>
<text x="229.7" y="90.1">60</text>
<text x="229.7" y="92.4">59</text>
<text x="229.7" y="94.7">58</text>
<text x="234.8" y="91.4">59</text>
<text x="234.8" y="93.7">58</text>
<text x="234.8" y="96">57</text>
<text x="64" y="99.5">JP4</text>
<text x="169.8" y="98.3">38</text>
<text x="169.8" y="100.5">39</text>
<text x="174.9" y="97">37</text>
<text x="174.9" y="99.3">38</text>
<text x="174.9" y="101.6">39</text>
<text x="229.7" y="97">57</text>
<text x="229.7" y="99.3">56</text>
<text x="229.7" y="101.6">55</text>
<text x="234.8" y="98.3">56</text>
<text x="234.8" y="100.5">55</text>
<text x="68.6" y="103.8">1</text>
<text x="68.6" y="106.1">2</text>
<text x="121.2" y="102.5">JP5</text>
<text x="126.7" y="105.2" transform="rotate(-90 126.7 105.2)">2</text>
<text x="129" y="105.2" transform="rotate(-90 129 105.2)">1</text>
<text x="169.8" y="102.8">40</text>
<text x="169.8" y="105.1">41</text>
<text x="169.8" y="107.4">42</text>
<text x="174.9" y="103.8">40</text>
<text x="174.9" y="106.1">41</text>
<text x="229.7" y="103.8">54</text>
<text x="229.7" y="106.1">53</text>
<text x="234.8" y="102.8">54</text>
<text x="234.8" y="105.1">53</text>
<text x="234.8" y="107.4">52</text>
<text x="64" y="113.9">MOLEX3</text>
<text x="68.6" y="108.4">3</text>
<text x="123.4" y="111.6">MOLEX2</text>
<text x="169.8" y="109.7">43</text>
<text x="169.8" y="112">44</text>
<text x="174.9" y="108.4">42</text>
<text x="174.9" y="110.7">43</text>
<text x="174.9" y="113">44</text>
<text x="229.7" y="108.4">52</text>
<text x="229.7" y="110.7">51</text>
<text x="229.7" y="113">50</text>
<text x="234.8" y="109.7">51</text>
<text x="234.8" y="112">50</text>
<text x="169.8" y="114.3">45</text>
<text x="169.8" y="116.5">46</text>
<text x="174.9" y="115.3">45</text>
<text x="174.9" y="117.6">46</text>
<text x="229.7" y="115.3">49</text>
<text x="229.7" y="117.6">48</text>
<text x="229.7" y="119.8">47</text>
<text x="234.8" y="114.3">49</text>
<text x="234.8" y="116.5">48</text>
<text x="234.8" y="118.8">47</text>
<text x="107.4" y="122.4">JP6</text>
<text x="130.3" y="125.3">CS0</text>
<text x="112" y="126.7">1</text>
<text x="112" y="129">2</text>
<text x="112" y="131.3">3</text>
<text x="130.3" y="127.6">D0</text>
<text x="130.3" y="129.9">D1</text>
<text x="112" y="133.6">4</text>
<text x="130.3" y="132.2">SCLK</text>
<text x="107.4" y="139.1">MOLEX4</text>
<text x="189.7" y="166.5">Title</text>
<text x="189.7" y="173.4">Size</text>
<text x="198.9" y="168.8">&lt;Title&gt;</text>
<text x="198.9" y="173.4">Document Number</text>
<text x="265.2" y="173.4">Rev</text>
<text x="192" y="175.6">Custom&lt;Doc&gt;</text>
<text x="267.5" y="175.6">&lt;RevCode&gt;</text>
<text x="189.7" y="180.2">Date:</text>
<text x="201.6" y="180.2">Wednesday, July 12, 2017</text>
<text x="235.5" y="180.2">Sheet</text>
<text x="246.9" y="180.2">1</text>
<text x="253.7" y="180.2">of</text>
<text x="260.6" y="180.2">1</text>
</g>
<g font-size="1.9">
<text x="114" y="16.5" transform="rotate(-90 114 16.5)">jp1</text>
<text x="111.7" y="56.2" transform="rotate(-90 111.7 56.2)">SPI_DIGITAL_N_SUPPLY</text>
</g>
<g font-size="1.6">
<text x="29.3" y="1.7">5</text>
<text x="83.2" y="1.7">4</text>
<text x="137.1" y="1.7">3</text>
<text x="191.1" y="1.7">2</text>
<text x="245" y="1.7">1</text>
<text x=".6" y="26">D</text>
<text x="272.6" y="26">D</text>
<text x=".6" y="70.6">C</text>
<text x="272.6" y="70.6">C</text>
<text x=".6" y="115.1">B</text>
<text x="272.6" y="115.1">B</text>
<text x=".6" y="159.7">A</text>
<text x="272.6" y="159.7">A</text>
<text x="29.3" y="182.3">5</text>
<text x="83.2" y="182.3">4</text>
<text x="137.1" y="182.3">3</text>
<text x="191.1" y="182.3">2</text>
<text x="245" y="182.3">1</text>
</g>
</svg>
